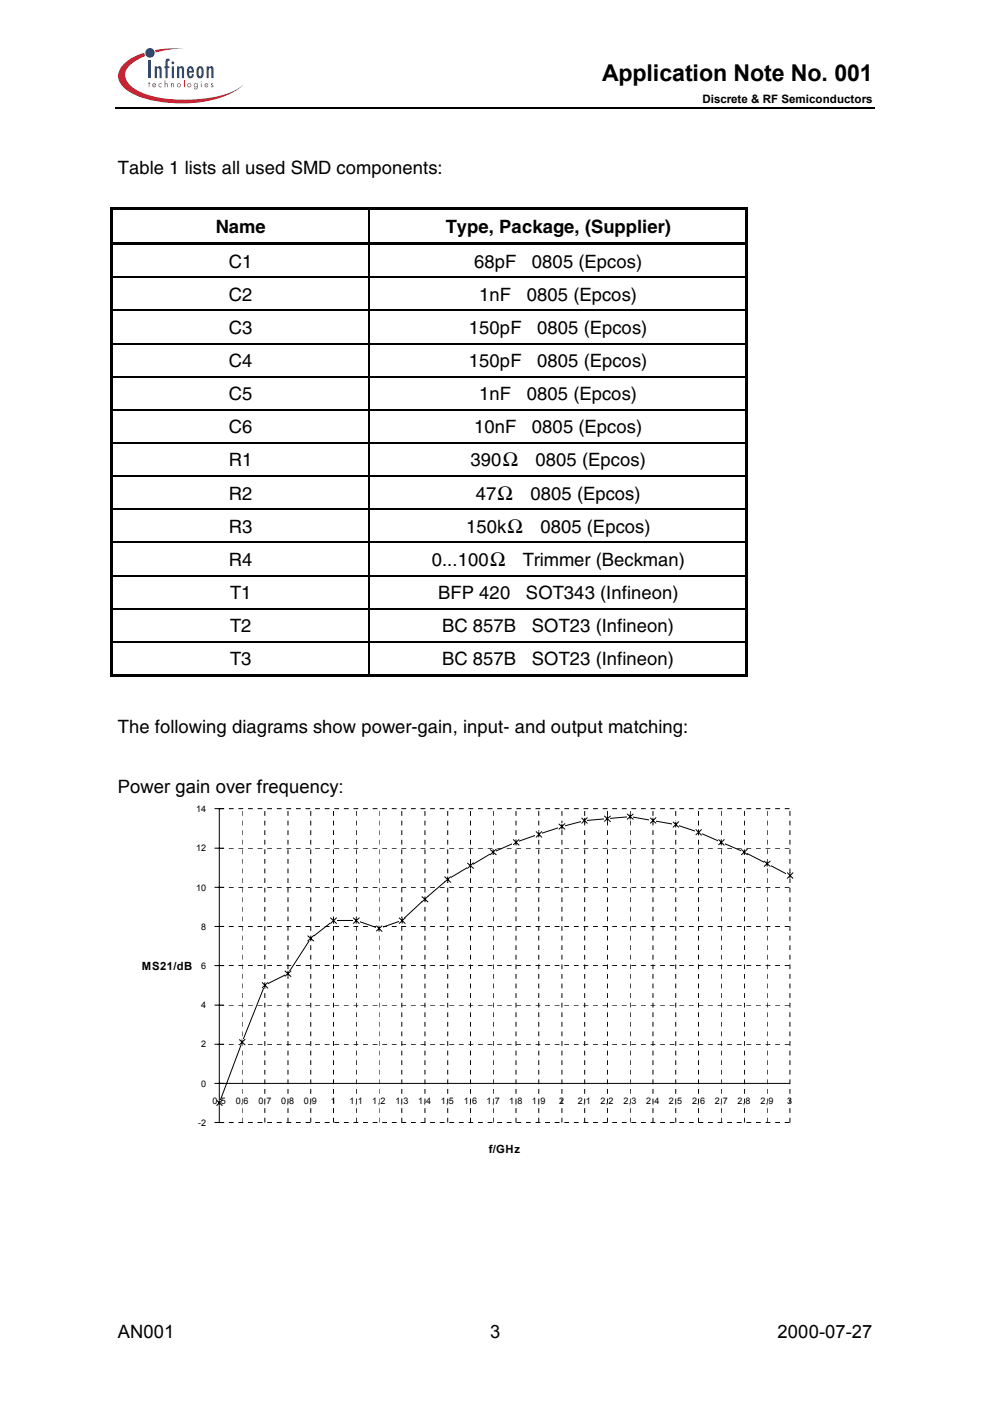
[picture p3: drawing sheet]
<svg xmlns="http://www.w3.org/2000/svg" width="210mm" height="297mm" viewBox="0 0 210 297" stroke-linecap="round" stroke-linejoin="round" font-family="sans-serif">
<path d="M24.5 22.9h161" fill="none" stroke="#000" stroke-width=".25"/>
<g fill="#c82434">
<path d="M31.5 17.4h.2v.3h.1l-.1 .1v.7h-.2z"/>
<path d="M33.7 17.9l.3-.3 .3 .1v.2a.3 .3 0 0 0-.5 0 .3 .3 0 0 0 0 .4 .3 .3 0 0 0 .5-.1l-.1 .3a.44 .44 0 0 1-.5-.1 .44 .44 0 0 1 0-.5z"/>
<path d="M34.9 17h.2v.8l.2-.2 .3 .2v.7h-.2v-.7h-.1l-.2 .1v.6h-.2z"/>
<path d="M36.2 17.7h.6l.1 .8h-.1l-.1-.7h-.1l-.2 .1v.6h-.2z"/>
<path d="M39 17h.1v1.5h-.1z"/>
<path d="M44.8 17.7l.4 .1-.3 .1 .3 .2-.1 .4-.4-.2 .3 .1 .1-.1-.4-.4z"/>
<path d="M32.8 10.6a26.3 26.3 0 0 1 6.3-.3 22.8 22.8 0 0 0-6.1 .8z"/>
<path d="M26.2 13.6a10.1 10.1 0 0 1 4.4-2.4l.2 .7a7.7 7.7 0 0 0-4.1 3 3.1 3.1 0 0 0 1.6 3.7 19.1 19.1 0 0 0 10.8 2.5 22.3 22.3 0 0 0 11.7-2.5l.6-.5a15.6 15.6 0 0 1-9.3 3.6 27.6 27.6 0 0 1-13.7-1.7 4.9 4.9 0 0 1-3.4-3.9 3.6 3.6 0 0 1 1.2-2.5z"/>
<path d="M32.5 17.8h.2l.2 .2h-.5zM32.5 17.7a.44 .44 0 0 0-.1 .7 .44 .44 0 0 0 .7-.1h-.5l-.2-.2h.7a.4 .4 0 0 0-.2-.4 .4 .4 0 0 0-.4 0z"/>
<path d="M37.6 18.1a.3 .3 0 0 1 .6 0 .3 .3 0 0 1-.6 0zM37.5 18.1a.45 .45 0 0 0 .9 0 .45 .45 0 0 0-.9 0z"/>
<path d="M39.8 18.1a.3 .3 0 0 1 .6 0 .3 .3 0 0 1-.6 0zM39.7 18.1a.45 .45 0 0 0 .9 0 .45 .45 0 0 0-.9 0z"/>
<path d="M41.2 18.1a.3 .3 0 0 1 .6 0 .3 .3 0 0 1-.6 0zM41.3 17.7a.43 .43 0 0 0-.2 .6 .43 .43 0 0 0 .7 .1l-.1 .4h-.3l-.3-.2a.41 .41 0 0 0 .5 .4 .41 .41 0 0 0 .3-.5v-.8l-.1 .1z"/>
<path d="M42.6 17.7h.1v.8h-.1zM42.6 17.3a.1 .1 0 0 1 .2 0 .1 .1 0 0 1-.2 0z"/>
<path d="M43.6 17.8h.2l.2 .2h-.5zM43.5 17.7a.44 .44 0 0 0 0 .7 .44 .44 0 0 0 .7-.1h-.6l-.1-.2h.7a.4 .4 0 0 0-.2-.4 .4 .4 0 0 0-.5 0z"/>
</g>
<g fill="#18469d">
<path d="M31.6 12.8h.4v3.8h-.4z"/>
<path d="M32.8 14.1h.5v.3a.57 .57 0 0 1 .7-.3 .57 .57 0 0 1 .3 .7v1.8h-.5v-1.9l-.3-.3-.2 .4v1.8h-.5z"/>
<path d="M35.3 12.5h.6v.5l-.1-.1-.3 .2v1h.4v.3h-.4v2.2h-.4v-2.2h-.3v-.3h.3a1.79 1.79 0 0 1 .2-1.6z"/>
<path d="M37.5 14.1h.5v.3a.57 .57 0 0 1 .8-.3 .57 .57 0 0 1 .2 .7v1.8h-.4v-1.9l-.3-.3-.3 .4v1.8h-.5z"/>
<path d="M43.8 14.1h.5v.3a.57 .57 0 0 1 .7-.3 .57 .57 0 0 1 .3 .7v1.8h-.5v-1.9l-.3-.3-.2 .4v1.8h-.5z"/>
<path d="M36.4 14.1h.5v2.5h-.5zM36.3 13.3a.35 .35 0 0 1 .7 0 .35 .35 0 0 1-.7 0z"/>
<path d="M40.2 14.6l.2-.2 .2 .2 .1 .5h-.6zM40 14.1a1.99 1.99 0 0 0 0 2.4 .73 .73 0 0 0 .8 0 .73 .73 0 0 0 .3-.8h-.4l-.1 .4-.2 .1-.3-.3v-.5h1v-.4a.8 .8 0 0 0-1.1-.9z"/>
<path d="M42.2 14.6l.2-.1a1.36 1.36 0 0 1 0 1.7l-.3-.4zM41.8 14.3l-.2 1a.86 .86 0 0 0 .3 1.1 .86 .86 0 0 0 1.1-.1l.2-1a.86 .86 0 0 0-.3-1 .86 .86 0 0 0-1.1 0z"/>
<circle cx="31.8" cy="11.2" r="1.01"/>
</g>
<g fill="#000">
<path d="M23.5 44h.5v.5h-.5zM23.5 44.5h.5v6.9h-.5zM23.5 51.4h.5v.5h-.5zM23.5 51.9h.5v6.8h-.5zM23.5 58.7h.5v.2h-.5zM23.5 58.9h.5v6.8h-.5zM24 44h54.2v.5h-54.2zM24 51.4h54.2v.5h-54.2zM78.2 44h.5v.5h-.5zM78.2 51.4h.5v.5h-.5zM78.2 58.7h.2v.2h-.2zM78.7 44h79.4v.5h-79.4z"/>
<path d="M78.7 51.4h79.4v.5h-79.4zM158.1 44h.5v.5h-.5zM158.1 44.5h.5v6.9h-.5zM158.1 51.4h.5v.5h-.5zM158.1 51.9h.5v6.8h-.5zM158.1 58.7h.5v.2h-.5zM158.1 58.9h.5v6.8h-.5zM23.5 65.7h.5v.3h-.5zM23.5 66h.5v6.7h-.5zM23.5 72.7h.5v.3h-.5zM23.5 73h.5v6.8h-.5zM23.5 79.8h.5v.2h-.5z"/>
<path d="M78.2 65.7h.2v.3h-.2zM78.2 72.7h.2v.3h-.2zM78.2 79.8h.2v.2h-.2zM158.1 65.7h.5v.3h-.5zM158.1 66h.5v6.7h-.5zM158.1 72.7h.5v.3h-.5zM158.1 73h.5v6.8h-.5zM158.1 79.8h.5v.2h-.5zM23.5 80h.5v6.8h-.5zM23.5 86.8h.5v.2h-.5zM23.5 87h.5v6.8h-.5zM23.5 93.8h.5v.3h-.5z"/>
<path d="M23.5 94.1h.5v6.7h-.5zM78.2 86.8h.2v.2h-.2zM78.2 93.8h.2v.3h-.2zM158.1 80h.5v6.8h-.5zM158.1 86.8h.5v.2h-.5zM158.1 87h.5v6.8h-.5zM158.1 93.8h.5v.3h-.5zM158.1 94.1h.5v6.7h-.5zM23.5 100.8h.5v.3h-.5zM23.5 101.1h.5v6.8h-.5zM23.5 107.9h.5v.2h-.5zM23.5 108.1h.5v6.8h-.5z"/>
<path d="M23.5 114.9h.5v.2h-.5zM23.5 115.1h.5v6.8h-.5zM78.2 100.8h.2v.3h-.2zM78.2 107.9h.2v.2h-.2zM78.2 114.9h.2v.2h-.2zM158.1 100.8h.5v.3h-.5zM158.1 101.1h.5v6.8h-.5zM158.1 107.9h.5v.2h-.5zM158.1 108.1h.5v6.8h-.5zM158.1 114.9h.5v.2h-.5zM158.1 115.1h.5v6.8h-.5zM23.5 121.9h.5v.3h-.5z"/>
<path d="M23.5 122.2h.5v6.7h-.5zM23.5 128.9h.5v.3h-.5zM23.5 129.2h.5v6.8h-.5zM23.5 136h.5v.2h-.5zM23.5 136.2h.5v6.8h-.5zM78.2 121.9h.2v.3h-.2zM78.2 128.9h.2v.3h-.2zM78.2 136h.2v.2h-.2zM158.1 121.9h.5v.3h-.5zM158.1 122.2h.5v6.7h-.5zM158.1 128.9h.5v.3h-.5zM158.1 129.2h.5v6.8h-.5z"/>
<path d="M158.1 136h.5v.2h-.5zM158.1 136.2h.5v6.8h-.5zM23.5 143h.5v.5h-.5zM24 143h54.2v.5h-54.2zM78.2 143h.5v.5h-.5zM78.7 143h79.4v.5h-79.4zM158.1 143h.5v.5h-.5z"/>
</g>
<g fill="none" stroke="#000" stroke-width=".25">
<path d="M24 58.8h54.2M78.3 44.5v6.9M78.3 51.9v6.8M78.3 58.9v6.8M78.4 58.8h79.7M24 65.8h54.2M24 72.9h54.2M24 79.9h54.2M78.3 66v6.7M78.3 73v6.8M78.4 65.8h79.7M78.4 72.9h79.7"/>
<path d="M78.4 79.9h79.7M24 86.9h54.2M24 93.9h54.2M78.3 80v6.8M78.3 87v6.8M78.3 94.1v6.7M78.4 86.9h79.7M78.4 93.9h79.7M24 101h54.2M24 108h54.2M24 115h54.2M78.3 101.1v6.8"/>
<path d="M78.3 108.1v6.8M78.3 115.1v6.8M78.4 101h79.7M78.4 108h79.7M78.4 115h79.7M24 122h54.2M24 129.1h54.2M24 136.1h54.2M78.3 122.2v6.7M78.3 129.2v6.8M78.3 136.2v6.8M78.4 122h79.7"/>
<path d="M78.4 129.1h79.7M78.4 136.1h79.7"/>
</g>
<g fill="none" stroke="#000" stroke-width=".21" stroke-dasharray="1 1 1 1 1 1 1 1" stroke-linecap="butt">
<path d="M46.5 179.8h121M46.5 171.4h121M46.5 196.4h121M46.5 188.1h121M46.5 213.1h121M46.5 204.7h121M46.5 238h121M46.5 221.4h121M51.3 238v-66.6M56.1 238v-66.6M61.1 238v-66.6M65.9 238v-66.6"/>
<path d="M70.7 238v-66.6M75.5 238v-66.6M80.4 238v-66.6M85.2 238v-66.6M90.1 238v-66.6M94.9 238v-66.6M99.8 238v-66.6M104.6 238v-66.6M109.4 238v-66.6M114.2 238v-66.6M119.1 238v-66.6M124 238v-66.6"/>
<path d="M128.8 238v-66.6M133.6 238v-66.6M138.4 238v-66.6M143.3 238v-66.6M148.1 238v-66.6M152.9 238v-66.6M157.8 238v-66.6M162.7 238v-66.6M167.5 238v-66.6"/>
</g>
<path d="M45.5 179.8h2M45.5 171.4h2M46.5 171.4v66.6M45.5 196.4h2M45.5 188.1h2M167.5 185.7a159.3 159.3 0 0 0-19.4-9.3l-4.8-1.6-9.7-1.7-9.6 .9a116 116 0 0 0-19.4 6.7l-9.7 5.7-4.8 4.2-4.9 4.6-4.8 1.6-4.9-1.6h-4.8l-4.8 3.8-4.8 7.4-5 2.5-4.8 12.1-4.8 12.8M45.5 213.1h2M45.5 204.7h2M45.5 238h2M45.5 229.7h122M45.5 221.4h2" fill="none" stroke="#000" stroke-width=".21"/>
<path d="M45.8 233.2h1.4v1.2h-1.4z" fill="#fff"/>
<path d="M45.9 233.3l1.3 1.1M46.5 233.3v1.1M47.2 233.2l-1.3 1.2" fill="none" stroke="#000" stroke-width=".21"/>
<path d="M50.6 220.3h1.4v1.3h-1.4z" fill="#fff"/>
<path d="M50.7 220.4l1.3 1.2M51.3 220.4v1.2M52 220.3l-1.3 1.3" fill="none" stroke="#000" stroke-width=".21"/>
<path d="M55.5 208.3h1.3v1.2h-1.3z" fill="#fff"/>
<path d="M55.6 208.3l1.2 1.2M56.1 208.3v1.2M56.8 208.3l-1.2 1.2" fill="none" stroke="#000" stroke-width=".21"/>
<path d="M60.4 205.8h1.3v1.2h-1.3z" fill="#fff"/>
<path d="M60.4 205.8l1.3 1.3M61.1 205.8v1.3M61.7 205.8l-1.3 1.2" fill="none" stroke="#000" stroke-width=".21"/>
<path d="M65.2 198.3h1.3v1.3h-1.3z" fill="#fff"/>
<path d="M65.2 198.4l1.4 1.2M65.9 198.4v1.2M66.6 198.3l-1.4 1.3" fill="none" stroke="#000" stroke-width=".21"/>
<path d="M70 194.6h1.4v1.2h-1.4z" fill="#fff"/>
<path d="M70 194.6l1.4 1.2M70.7 194.6v1.2M71.4 194.6l-1.4 1.2" fill="none" stroke="#000" stroke-width=".21"/>
<path d="M74.9 194.6h1.3v1.2h-1.3z" fill="#fff"/>
<path d="M74.9 194.6l1.3 1.2M75.5 194.6v1.2M76.2 194.6l-1.3 1.2" fill="none" stroke="#000" stroke-width=".21"/>
<path d="M79.7 196.3h1.3v1.1h-1.3z" fill="#fff"/>
<path d="M79.8 196.3l1.2 1.2M80.4 196.3v1.2M81 196.3l-1.2 1.1" fill="none" stroke="#000" stroke-width=".21"/>
<path d="M84.6 194.6h1.3v1.2h-1.3z" fill="#fff"/>
<path d="M84.6 194.6l1.4 1.2M85.3 194.6v1.2M86 194.6l-1.4 1.2" fill="none" stroke="#000" stroke-width=".21"/>
<path d="M89.4 190h1.3v1.3h-1.3z" fill="#fff"/>
<path d="M89.4 190.1l1.4 1.2M90.1 190.1v1.2M90.8 190l-1.4 1.3" fill="none" stroke="#000" stroke-width=".21"/>
<path d="M94.2 185.8h1.3v1.2h-1.3z" fill="#fff"/>
<path d="M94.2 185.8l1.4 1.3M94.9 185.8v1.3M95.6 185.8l-1.4 1.2" fill="none" stroke="#000" stroke-width=".21"/>
<path d="M99.1 182.9h1.2v1.2h-1.2z" fill="#fff"/>
<path d="M99.1 183l1.3 1.1M99.8 183v1.1M100.4 182.9l-1.3 1.2" fill="none" stroke="#000" stroke-width=".21"/>
<path d="M103.9 180h1.3v1.3h-1.3z" fill="#fff"/>
<path d="M103.9 180.1l1.4 1.2M104.6 180.1v1.2M105.3 180l-1.4 1.3" fill="none" stroke="#000" stroke-width=".21"/>
<path d="M108.7 178h1.4v1.2h-1.4z" fill="#fff"/>
<path d="M108.8 178l1.3 1.2M109.4 178v1.2M110.1 178l-1.3 1.2" fill="none" stroke="#000" stroke-width=".21"/>
<path d="M113.6 176.3h1.3v1.2h-1.3z" fill="#fff"/>
<path d="M113.6 176.3l1.3 1.2M114.2 176.3v1.2M114.9 176.3l-1.3 1.2" fill="none" stroke="#000" stroke-width=".21"/>
<path d="M118.4 174.6h1.3v1.3h-1.3z" fill="#fff"/>
<path d="M118.5 174.7l1.3 1.2M119.1 174.7v1.2M119.8 174.6l-1.3 1.3" fill="none" stroke="#000" stroke-width=".21"/>
<path d="M123.3 173.3h1.3v1.3h-1.3z" fill="#fff"/>
<path d="M123.3 173.4l1.3 1.2M124 173.4v1.2M124.6 173.3l-1.3 1.3" fill="none" stroke="#000" stroke-width=".21"/>
<path d="M128.1 173h1.3v1.2h-1.3z" fill="#fff"/>
<path d="M128.1 173l1.4 1.2M128.8 173v1.2M129.5 173l-1.4 1.2" fill="none" stroke="#000" stroke-width=".21"/>
<path d="M132.9 172.6h1.3v1.1h-1.3z" fill="#fff"/>
<path d="M132.9 172.6l1.4 1.1M133.6 172.6v1.1M134.3 172.6l-1.4 1.1" fill="none" stroke="#000" stroke-width=".21"/>
<path d="M137.8 173.3h1.3v1.3h-1.3z" fill="#fff"/>
<path d="M137.9 173.4l1.2 1.2M138.4 173.4v1.2M139.1 173.3l-1.2 1.3" fill="none" stroke="#000" stroke-width=".21"/>
<path d="M142.6 174.2h1.3v1.2h-1.3z" fill="#fff"/>
<path d="M142.7 174.2l1.2 1.2M143.3 174.2v1.2M143.9 174.2l-1.2 1.2" fill="none" stroke="#000" stroke-width=".21"/>
<path d="M147.4 175.9h1.4v1.1h-1.4z" fill="#fff"/>
<path d="M147.5 175.9l1.3 1.2M148.1 175.9v1.2M148.8 175.9l-1.3 1.1" fill="none" stroke="#000" stroke-width=".21"/>
<path d="M152.2 178h1.4v1.2h-1.4z" fill="#fff"/>
<path d="M152.3 178l1.3 1.2M152.9 178v1.2M153.6 178l-1.3 1.2" fill="none" stroke="#000" stroke-width=".21"/>
<path d="M157.2 180h1.2v1.3h-1.2z" fill="#fff"/>
<path d="M157.2 180.1l1.3 1.2M157.8 180.1v1.2M158.5 180l-1.3 1.3" fill="none" stroke="#000" stroke-width=".21"/>
<path d="M162 182.5h1.3v1.2h-1.3z" fill="#fff"/>
<path d="M162 182.5l1.3 1.2M162.7 182.5v1.2M163.3 182.5l-1.3 1.2" fill="none" stroke="#000" stroke-width=".21"/>
<path d="M166.8 185h1.4v1.3h-1.4z" fill="#fff"/>
<path d="M166.9 185l1.3 1.3M167.5 185v1.3M168.2 185l-1.3 1.3" fill="none" stroke="#000" stroke-width=".21"/>
<text font-size="4.9" x="127.7" y="17.2">Application Note No. 001</text>
<g font-size="3.9">
<text x="25" y="36.8">Table 1 lists all used SMD components:</text>
<text x="45.7" y="49.4">Name</text>
<text x="94.5" y="49.4">Type, Package, (Supplier)</text>
<text x="48.5" y="56.7">C1</text>
<text x="100.5" y="56.7">68pF</text>
<text x="112.8" y="56.7">0805 (Epcos)</text>
<text x="48.5" y="63.8">C2</text>
<text x="101.6" y="63.8">1nF</text>
<text x="111.7" y="63.8">0805 (Epcos)</text>
<text x="48.5" y="70.8">C3</text>
<text x="99.4" y="70.8">150pF</text>
<text x="113.9" y="70.8">0805 (Epcos)</text>
<text x="48.5" y="77.8">C4</text>
<text x="99.4" y="77.8">150pF</text>
<text x="113.9" y="77.8">0805 (Epcos)</text>
<text x="48.5" y="84.8">C5</text>
<text x="101.6" y="84.8">1nF</text>
<text x="111.7" y="84.8">0805 (Epcos)</text>
<text x="48.5" y="91.9">C6</text>
<text x="100.5" y="91.9">10nF</text>
<text x="112.8" y="91.9">0805 (Epcos)</text>
<text x="48.5" y="98.9">R1</text>
<text x="99.8" y="98.9">390Ω</text>
<text x="113.6" y="98.9">0805 (Epcos)</text>
<text x="48.5" y="105.9">R2</text>
<text x="100.9" y="105.9">47Ω</text>
<text x="112.5" y="105.9">0805 (Epcos)</text>
<text x="48.5" y="112.9">R3</text>
<text x="98.8" y="112.9">150kΩ</text>
<text x="114.6" y="112.9">0805 (Epcos)</text>
<text x="48.5" y="120">R4</text>
<text x="91.5" y="120">0...100Ω</text>
<text x="110.8" y="120">Trimmer (Beckman)</text>
<text x="48.8" y="127">T1</text>
<text x="92.9" y="127">BFP 420</text>
<text x="111.5" y="127">SOT343 (Infineon)</text>
<text x="48.8" y="134">T2</text>
<text x="93.7" y="134">BC 857B</text>
<text x="112.8" y="134">SOT23 (Infineon)</text>
<text x="48.8" y="141.1">T3</text>
<text x="93.7" y="141.1">BC 857B</text>
<text x="112.8" y="141.1">SOT23 (Infineon)</text>
<text x="25" y="155.4">The following diagrams show power-gain, input- and output matching:</text>
<text x="25" y="168.1">Power gain over frequency:</text>
<text x="25" y="283.7">AN001</text>
<text x="103.9" y="283.7">3</text>
<text x="164.9" y="283.7">2000-07-27</text>
</g>
<text font-size="2.5" x="148.9" y="21.8">Discrete &amp; RF Semiconductors</text>
<g font-size="2.4">
<text x="30.1" y="205.6">MS21/dB</text>
<text x="103.6" y="244.5">f/GHz</text>
</g>
<g font-size="1.9">
<text x="41.6" y="172.2">14</text>
<text x="41.6" y="180.5">12</text>
<text x="41.6" y="188.8">10</text>
<text x="42.7" y="197.1">8</text>
<text x="42.7" y="205.4">6</text>
<text x="42.7" y="213.8">4</text>
<text x="42.7" y="222.1">2</text>
<text x="42.7" y="230.4">0</text>
<text x="42" y="238.7">-2</text>
<text x="45.1" y="234.1">0,5</text>
<text x="50" y="234.1">0,6</text>
<text x="54.8" y="234.1">0,7</text>
<text x="59.6" y="234.1">0,8</text>
<text x="64.4" y="234.1">0,9</text>
<text x="70.1" y="234.1">1</text>
<text x="74.1" y="234.1">1,1</text>
<text x="78.9" y="234.1">1,2</text>
<text x="83.8" y="234.1">1,3</text>
<text x="88.7" y="234.1">1,4</text>
<text x="93.5" y="234.1">1,5</text>
<text x="98.3" y="234.1">1,6</text>
<text x="103.1" y="234.1">1,7</text>
<text x="108" y="234.1">1,8</text>
<text x="112.8" y="234.1">1,9</text>
<text x="118.5" y="234.1">2</text>
<text x="122.5" y="234.1">2,1</text>
<text x="127.3" y="234.1">2,2</text>
<text x="132.2" y="234.1">2,3</text>
<text x="137" y="234.1">2,4</text>
<text x="141.8" y="234.1">2,5</text>
<text x="146.7" y="234.1">2,6</text>
<text x="151.6" y="234.1">2,7</text>
<text x="156.4" y="234.1">2,8</text>
<text x="161.2" y="234.1">2,9</text>
<text x="166.9" y="234.1">3</text>
</g>
</svg>
